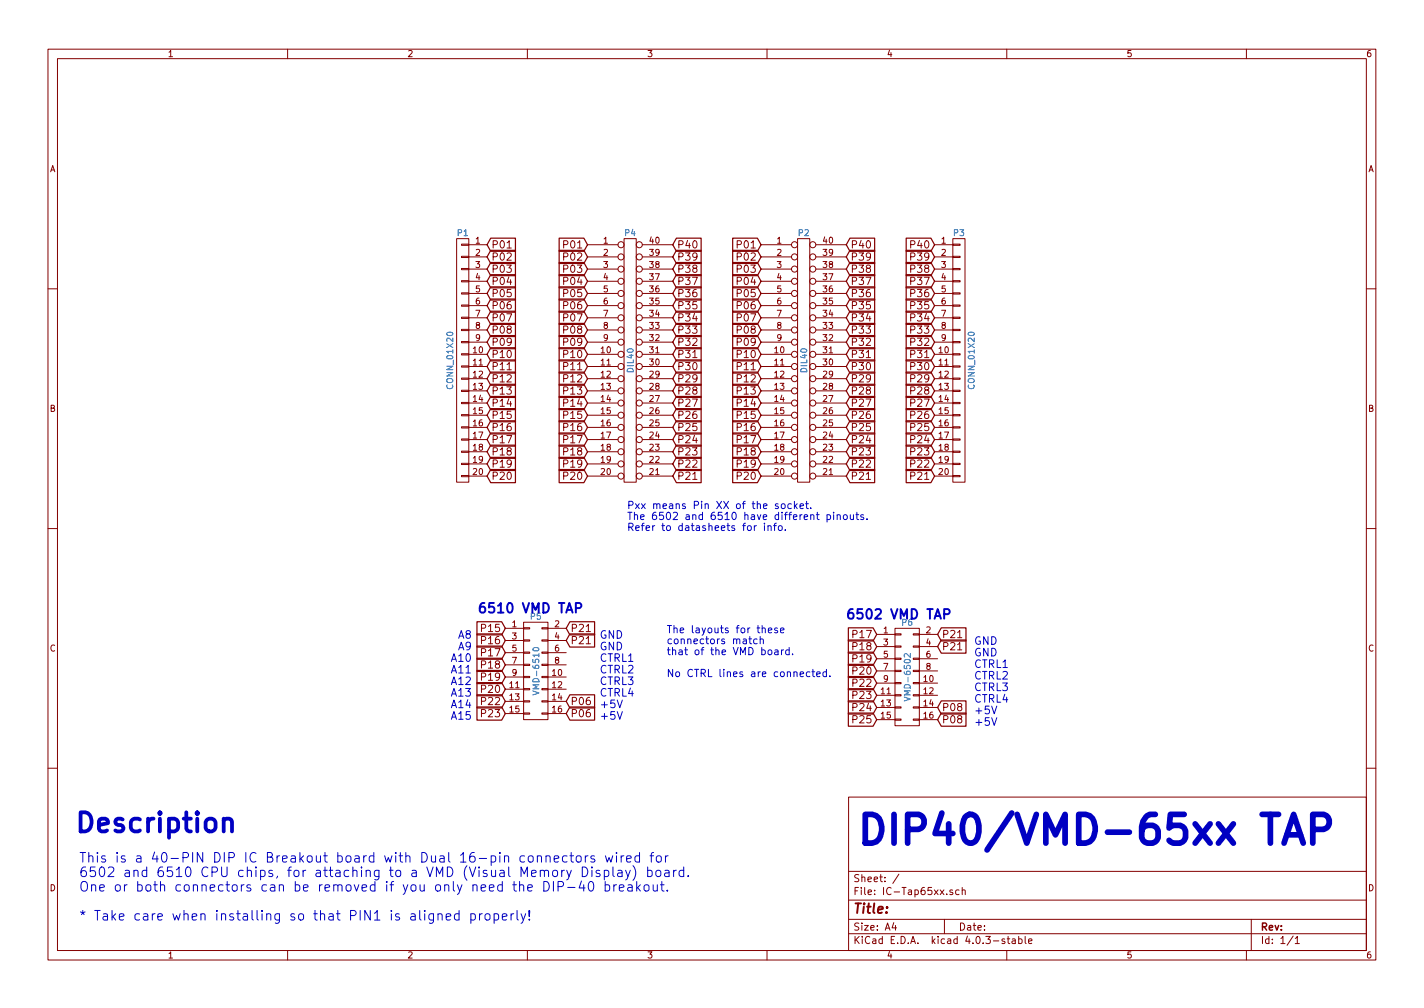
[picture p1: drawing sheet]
<svg xmlns="http://www.w3.org/2000/svg" width="297mm" height="210mm" viewBox="0 0 297 210" stroke-linecap="round" stroke-linejoin="round" font-family="sans-serif">
<g fill="none" stroke="#840000" stroke-width=".21">
<path d="M10 10.3h277v189.9h-277zM12 12.2h273v186.1h-273zM60 10.3v1.9M110 10.3v1.9M160 10.3v1.9M210 10.3v1.9M260 10.3v1.9M95.2 49.8h2.6v50.8h-2.6zM96.3 58.5h1.5v.3h-1.5zM96.3 56h1.5v.3h-1.5zM96.3 53.5h1.5v.2h-1.5zM96.3 50.9h1.5v.3h-1.5z"/>
<path d="M97.8 51h3.8M97.8 53.6h3.8M97.8 56.1h3.8M97.8 58.7h3.8M105.8 51.7h.9M122.6 51h6.3M122.6 53.6h6.3M122.6 56.1h6.3M122.6 58.7h6.3M130.2 49.8h2.5v50.8h-2.5zM134 51h6.3M134 53.6h6.3"/>
<path d="M134 56.1h6.3M134 58.7h6.3M158.7 51h6.4M158.7 53.6h6.4M158.7 56.1h6.4M158.7 58.7h6.4M166.4 49.8h2.5v50.8h-2.5zM170.2 51h6.3M170.2 53.6h6.3M170.2 56.1h6.3M170.2 58.7h6.3M194.9 51h3.9"/>
<path d="M194.9 53.6h3.9M194.9 56.1h3.9M194.9 58.7h3.9M198.8 49.8h2.5v50.8h-2.5zM198.8 58.5h1.5v.3h-1.5zM198.8 56h1.5v.3h-1.5zM198.8 53.5h1.5v.2h-1.5zM198.8 50.9h1.5v.3h-1.5zM10 60.2h2M96.3 78.9h1.5v.2h-1.5zM96.3 76.3h1.5v.3h-1.5zM96.3 73.8h1.5v.2h-1.5z"/>
<path d="M96.3 71.2h1.5v.3h-1.5zM96.3 68.7h1.5v.3h-1.5zM96.3 66.2h1.5v.2h-1.5zM96.3 63.6h1.5v.3h-1.5zM96.3 61.1h1.5v.2h-1.5zM97.8 61.2h3.8M97.8 63.7h3.8M97.8 66.3h3.8M97.8 68.8h3.8M97.8 71.4h3.8M97.8 73.9h3.8M97.8 76.4h3.8"/>
<path d="M97.8 79h3.8M105.8 77.1h.9M122.6 61.2h6.3M122.6 63.7h6.3M122.6 66.3h6.3M122.6 68.8h6.3M122.6 71.4h6.3M122.6 73.9h6.3M122.6 76.4h6.3M122.6 79h6.3M134 61.2h6.3M134 63.7h6.3"/>
<path d="M134 66.3h6.3M134 68.8h6.3M134 71.4h6.3M134 73.9h6.3M134 76.4h6.3M134 79h6.3M144.5 74.6h.9M158.7 61.2h6.4M158.7 63.7h6.4M158.7 66.3h6.4M158.7 68.8h6.4M158.7 71.4h6.4"/>
<path d="M158.7 73.9h6.4M158.7 76.4h6.4M158.7 79h6.4M170.2 61.2h6.3M170.2 63.7h6.3M170.2 66.3h6.3M170.2 68.8h6.3M170.2 71.4h6.3M170.2 73.9h6.3M170.2 76.4h6.3M170.2 79h6.3M180.7 74.6h.9"/>
<path d="M194.9 61.2h3.9M194.9 63.7h3.9M194.9 66.3h3.9M194.9 68.8h3.9M194.9 71.4h3.9M194.9 73.9h3.9M194.9 76.4h3.9M194.9 79h3.9M198.8 78.9h1.5v.2h-1.5zM198.8 76.3h1.5v.3h-1.5zM198.8 73.8h1.5v.2h-1.5zM198.8 71.2h1.5v.3h-1.5z"/>
<path d="M198.8 68.7h1.5v.3h-1.5zM198.8 66.2h1.5v.2h-1.5zM198.8 63.6h1.5v.3h-1.5zM198.8 61.1h1.5v.2h-1.5zM285 60.2h2M96.3 99.2h1.5v.2h-1.5zM96.3 96.6h1.5v.3h-1.5zM96.3 94.1h1.5v.3h-1.5zM96.3 91.6h1.5v.2h-1.5zM96.3 89h1.5v.3h-1.5zM96.3 86.5h1.5v.2h-1.5zM96.3 83.9h1.5v.3h-1.5z"/>
<path d="M96.3 81.4h1.5v.3h-1.5zM97.8 99.3h3.8M97.8 96.8h3.8M97.8 81.5h3.8M97.8 94.2h3.8M97.8 84.1h3.8M97.8 91.7h3.8M97.8 86.6h3.8M97.8 89.1h3.8M122.6 99.3h6.3M122.6 96.8h6.3M122.6 81.5h6.3"/>
<path d="M122.6 94.2h6.3M122.6 84.1h6.3M122.6 91.7h6.3M122.6 86.6h6.3M122.6 89.1h6.3M134 99.3h6.3M134 96.8h6.3M134 81.5h6.3M134 94.2h6.3M134 84.1h6.3M134 91.7h6.3M134 86.6h6.3"/>
<path d="M134 89.1h6.3M144.5 100h.9M158.7 99.3h6.4M158.7 96.8h6.4M158.7 81.5h6.4M158.7 94.2h6.4M158.7 84.1h6.4M158.7 91.7h6.4M158.7 86.6h6.4M158.7 89.1h6.4M170.2 99.3h6.3M170.2 96.8h6.3"/>
<path d="M170.2 81.5h6.3M170.2 94.2h6.3M170.2 84.1h6.3M170.2 91.7h6.3M170.2 86.6h6.3M170.2 89.1h6.3M180.7 100h.9M194.9 99.3h3.9M194.9 96.8h3.9M194.9 81.5h3.9M194.9 94.2h3.9M194.9 84.1h3.9"/>
<path d="M194.9 91.7h3.9M194.9 86.6h3.9M194.9 89.1h3.9M198.8 99.2h1.5v.2h-1.5zM198.8 96.6h1.5v.3h-1.5zM198.8 94.1h1.5v.3h-1.5zM198.8 91.6h1.5v.2h-1.5zM198.8 89h1.5v.3h-1.5zM198.8 86.5h1.5v.2h-1.5zM198.8 83.9h1.5v.3h-1.5zM198.8 81.4h1.5v.3h-1.5zM10 110.3h2"/>
<path d="M285 110.3h2M105.4 131.1h3.8M105.4 133.6h3.8M105.4 136.1h3.8M105.4 138.7h3.8M109.2 138.6h1.3v.2h-1.3zM109.2 136h1.3v.3h-1.3zM109.2 133.5h1.3v.2h-1.3zM109.2 130.9h1.3v.3h-1.3zM109.2 129.8h5.1v20.3h-5.1zM113 138.6h1.3v.2h-1.3zM113 136h1.3v.3h-1.3z"/>
<path d="M113 133.5h1.3v.2h-1.3zM113 130.9h1.3v.3h-1.3zM114.3 131.1h3.8M114.3 133.6h3.8M114.3 136.1h3.8M114.3 138.7h3.8M122.3 131.7h.9M122.3 134.3h.9M182.9 132.3h3.8M182.9 134.9h3.8M182.9 137.4h3.8M182.9 139.9h3.8"/>
<path d="M186.7 139.8h1.3v.3h-1.3zM186.7 137.3h1.3v.2h-1.3zM186.7 134.7h1.3v.3h-1.3zM186.7 132.2h1.3v.3h-1.3zM186.7 131.1h5.1v20.3h-5.1zM190.5 139.8h1.3v.3h-1.3zM190.5 137.3h1.3v.2h-1.3zM190.5 134.7h1.3v.3h-1.3zM190.5 132.2h1.3v.3h-1.3zM191.8 132.3h3.8M191.8 134.9h3.8M191.8 137.4h3.8"/>
<path d="M191.8 139.9h3.8M199.7 133h.9M199.7 135.6h.9M105.4 141.2h3.8M105.4 143.8h3.8M105.4 146.3h3.8M105.4 148.8h3.8M109.2 148.7h1.3v.3h-1.3zM109.2 146.2h1.3v.2h-1.3zM109.2 143.6h1.3v.3h-1.3zM109.2 141.1h1.3v.2h-1.3zM113 148.7h1.3v.3h-1.3z"/>
<path d="M113 146.2h1.3v.2h-1.3zM113 143.6h1.3v.3h-1.3zM113 141.1h1.3v.2h-1.3zM114.3 141.2h3.8M114.3 143.8h3.8M114.3 146.3h3.8M114.3 148.8h3.8M182.9 142.5h3.8M182.9 145h3.8M182.9 147.6h3.8M182.9 150.1h3.8M186.7 150h1.3v.2h-1.3z"/>
<path d="M186.7 147.4h1.3v.3h-1.3zM186.7 144.9h1.3v.3h-1.3zM186.7 142.4h1.3v.2h-1.3zM190.5 150h1.3v.2h-1.3zM190.5 147.4h1.3v.3h-1.3zM190.5 144.9h1.3v.3h-1.3zM190.5 142.4h1.3v.2h-1.3zM191.8 142.5h3.8M191.8 145h3.8M191.8 147.6h3.8M191.8 150.1h3.8M10 160.2h2"/>
<path d="M177 166.3h108v32h-108zM285 160.2h2M60 198.3v1.9M110 198.3v1.9M160 198.3v1.9M177 194.8h108M177 191.8h108M177 187.8h108M177 181.8h108M186.4 192.5l-.3 1h.9M186.8 193v1M187.5 182.3l-1.3 2"/>
<path d="M197 191.8v3M198.7 185.7l-.4-.1-.2 .2 .1 .2 .5 .2v.3h-.6M200.1 185.7l-.5-.1-.3 .3 .1 .6 .2 .1 .5-.1M200.7 185.7l.2-.1 .4 .1v.9M200.7 185.1v1.5M209.6 195.9l-.4-.1-.2 .2 .1 .3 .5 .1v.3h-.6M210 198.3v1.9M210.1 195.8h.5M210.3 195.3v1.3l.3 .2M211.2 195.9h.5l.1 .9M211.8 196.2l-.5 .1-.2 .2 .2 .3 .5-.1M212.5 195.9l.4-.1 .3 .3-.1 .6h-.6"/>
<path d="M212.5 195.3v1.5M213.8 195.3v1.3l.2 .2M214.6 196.3l.7-.1-.1-.3-.4-.1-.2 .2v.7h.6M260 198.3v1.9M261 191.8v6.5M269.7 195.2l-1.2 2M270.2 195.8l.4-.5v1.5M270.2 196.8h.8"/>
<circle cx="129.5" cy="56.1" r=".63"/>
<circle cx="129.5" cy="58.7" r=".63"/>
<circle cx="129.5" cy="51" r=".63"/>
<circle cx="129.5" cy="53.6" r=".63"/>
<circle cx="133.3" cy="56.1" r=".63"/>
<circle cx="133.3" cy="53.6" r=".63"/>
<circle cx="133.3" cy="58.7" r=".63"/>
<circle cx="133.3" cy="51" r=".63"/>
<circle cx="165.7" cy="53.6" r=".63"/>
<circle cx="165.7" cy="56.1" r=".63"/>
<circle cx="165.7" cy="58.7" r=".63"/>
<circle cx="165.7" cy="51" r=".63"/>
<circle cx="169.5" cy="56.1" r=".63"/>
<circle cx="169.5" cy="53.6" r=".63"/>
<circle cx="169.5" cy="51" r=".63"/>
<circle cx="169.5" cy="58.7" r=".63"/>
<circle cx="129.5" cy="66.3" r=".63"/>
<circle cx="129.5" cy="61.2" r=".63"/>
<circle cx="129.5" cy="71.4" r=".63"/>
<circle cx="129.5" cy="79" r=".63"/>
<circle cx="129.5" cy="68.8" r=".63"/>
<circle cx="129.5" cy="73.9" r=".63"/>
<circle cx="129.5" cy="63.7" r=".63"/>
<circle cx="129.5" cy="76.4" r=".63"/>
<circle cx="133.3" cy="79" r=".63"/>
<circle cx="133.3" cy="71.4" r=".63"/>
<circle cx="133.3" cy="61.2" r=".63"/>
<circle cx="133.3" cy="73.9" r=".63"/>
<circle cx="133.3" cy="68.8" r=".63"/>
<circle cx="133.3" cy="66.3" r=".63"/>
<circle cx="133.3" cy="63.7" r=".63"/>
<circle cx="133.3" cy="76.4" r=".63"/>
<circle cx="165.7" cy="79" r=".63"/>
<circle cx="165.7" cy="66.3" r=".63"/>
<circle cx="165.7" cy="76.4" r=".63"/>
<circle cx="165.7" cy="61.2" r=".63"/>
<circle cx="165.7" cy="71.4" r=".63"/>
<circle cx="165.7" cy="63.7" r=".63"/>
<circle cx="165.7" cy="68.8" r=".63"/>
<circle cx="165.7" cy="73.9" r=".63"/>
<circle cx="169.5" cy="61.2" r=".63"/>
<circle cx="169.5" cy="66.3" r=".63"/>
<circle cx="169.5" cy="63.7" r=".63"/>
<circle cx="169.5" cy="68.8" r=".63"/>
<circle cx="169.5" cy="79" r=".63"/>
<circle cx="169.5" cy="73.9" r=".63"/>
<circle cx="169.5" cy="71.4" r=".63"/>
<circle cx="169.5" cy="76.4" r=".63"/>
<circle cx="129.5" cy="91.7" r=".63"/>
<circle cx="129.5" cy="84.1" r=".63"/>
<circle cx="129.5" cy="99.3" r=".63"/>
<circle cx="129.5" cy="89.1" r=".63"/>
<circle cx="129.5" cy="81.5" r=".63"/>
<circle cx="129.5" cy="86.6" r=".63"/>
<circle cx="129.5" cy="96.8" r=".63"/>
<circle cx="129.5" cy="94.2" r=".63"/>
<circle cx="133.3" cy="96.8" r=".63"/>
<circle cx="133.3" cy="86.6" r=".63"/>
<circle cx="133.3" cy="94.2" r=".63"/>
<circle cx="133.3" cy="84.1" r=".63"/>
<circle cx="133.3" cy="89.1" r=".63"/>
<circle cx="133.3" cy="81.5" r=".63"/>
<circle cx="133.3" cy="99.3" r=".63"/>
<circle cx="133.3" cy="91.7" r=".63"/>
<circle cx="165.7" cy="89.1" r=".63"/>
<circle cx="165.7" cy="81.5" r=".63"/>
<circle cx="165.7" cy="84.1" r=".63"/>
<circle cx="165.7" cy="91.7" r=".63"/>
<circle cx="165.7" cy="86.6" r=".63"/>
<circle cx="165.7" cy="96.8" r=".63"/>
<circle cx="165.7" cy="99.3" r=".63"/>
<circle cx="165.7" cy="94.2" r=".63"/>
<circle cx="169.5" cy="86.6" r=".63"/>
<circle cx="169.5" cy="96.8" r=".63"/>
<circle cx="169.5" cy="84.1" r=".63"/>
<circle cx="169.5" cy="91.7" r=".63"/>
<circle cx="169.5" cy="81.5" r=".63"/>
<circle cx="169.5" cy="99.3" r=".63"/>
<circle cx="169.5" cy="89.1" r=".63"/>
<circle cx="169.5" cy="94.2" r=".63"/>
</g>
<g fill="none" stroke="#840000" stroke-width=".25">
<path d="M102.4 49.7h5.1v2.7h-5.1l-.8-1.4zM102.4 52.2h5.1v2.8h-5.1l-.8-1.4zM102.4 54.8h5.1v2.7h-5.1l-.8-1.4zM102.4 57.3h5.1v2.7h-5.1l-.8-1.3zM102.4 59.8h5.1v2.8h-5.1l-.8-1.4zM116.6 49.7h5.2l.8 1.3-.8 1.4h-5.2zM116.6 52.2h5.2l.8 1.4-.8 1.4h-5.2zM116.6 54.8h5.2l.8 1.3-.8 1.4h-5.2zM116.6 57.3h5.2l.8 1.4-.8 1.3h-5.2zM116.6 59.8h5.2l.8 1.4-.8 1.4h-5.2zM141.1 49.7h5.2v2.7h-5.2l-.8-1.4zM141.1 52.2h5.2v2.8h-5.2l-.8-1.4z"/>
<path d="M141.1 54.8h5.2v2.7h-5.2l-.8-1.4zM141.1 57.3h5.2v2.7h-5.2l-.8-1.3zM141.1 59.8h5.2v2.8h-5.2l-.8-1.4zM152.8 49.7h5.2l.7 1.3-.7 1.4h-5.2zM152.8 52.2h5.2l.7 1.4-.7 1.4h-5.2zM152.8 54.8h5.2l.7 1.3-.7 1.4h-5.2zM152.8 57.3h5.2l.7 1.4-.7 1.3h-5.2zM152.8 59.8h5.2l.7 1.4-.7 1.4h-5.2zM177.3 49.7h5.1v2.7h-5.1l-.8-1.4zM177.3 52.2h5.1v2.8h-5.1l-.8-1.4zM177.3 54.8h5.1v2.7h-5.1l-.8-1.4zM177.3 57.3h5.1v2.7h-5.1l-.8-1.3z"/>
<path d="M177.3 59.8h5.1v2.8h-5.1l-.8-1.4zM189 49.7h5.2l.7 1.3-.7 1.4h-5.2zM189 52.2h5.2l.7 1.4-.7 1.4h-5.2zM189 54.8h5.2l.7 1.3-.7 1.4h-5.2zM189 57.3h5.2l.7 1.4-.7 1.3h-5.2zM189 59.8h5.2l.7 1.4-.7 1.4h-5.2zM102.4 62.4h5.1v2.7h-5.1l-.8-1.4zM102.4 64.9h5.1v2.8h-5.1l-.8-1.4zM102.4 67.5h5.1v2.7h-5.1l-.8-1.4zM102.4 70h5.1v2.7h-5.1l-.8-1.3zM102.4 72.5h5.1v2.8h-5.1l-.8-1.4zM102.4 75.1h5.1v2.7h-5.1l-.8-1.4z"/>
<path d="M102.4 77.6h5.1v2.8h-5.1l-.8-1.4zM116.6 62.4h5.2l.8 1.3-.8 1.4h-5.2zM116.6 64.9h5.2l.8 1.4-.8 1.4h-5.2zM116.6 67.5h5.2l.8 1.3-.8 1.4h-5.2zM116.6 70h5.2l.8 1.4-.8 1.3h-5.2zM116.6 72.5h5.2l.8 1.4-.8 1.4h-5.2zM116.6 75.1h5.2l.8 1.3-.8 1.4h-5.2zM116.6 77.6h5.2l.8 1.4-.8 1.4h-5.2zM141.1 62.4h5.2v2.7h-5.2l-.8-1.4zM141.1 64.9h5.2v2.8h-5.2l-.8-1.4zM141.1 67.5h5.2v2.7h-5.2l-.8-1.4zM141.1 70h5.2v2.7h-5.2l-.8-1.3z"/>
<path d="M141.1 72.5h5.2v2.8h-5.2l-.8-1.4zM141.1 75.1h5.2v2.7h-5.2l-.8-1.4zM141.1 77.6h5.2v2.8h-5.2l-.8-1.4zM152.8 62.4h5.2l.7 1.3-.7 1.4h-5.2zM152.8 64.9h5.2l.7 1.4-.7 1.4h-5.2zM152.8 67.5h5.2l.7 1.3-.7 1.4h-5.2zM152.8 70h5.2l.7 1.4-.7 1.3h-5.2zM152.8 72.5h5.2l.7 1.4-.7 1.4h-5.2zM152.8 75.1h5.2l.7 1.3-.7 1.4h-5.2zM152.8 77.6h5.2l.7 1.4-.7 1.4h-5.2zM177.3 62.4h5.1v2.7h-5.1l-.8-1.4zM177.3 64.9h5.1v2.8h-5.1l-.8-1.4z"/>
<path d="M177.3 67.5h5.1v2.7h-5.1l-.8-1.4zM177.3 70h5.1v2.7h-5.1l-.8-1.3zM177.3 72.5h5.1v2.8h-5.1l-.8-1.4zM177.3 75.1h5.1v2.7h-5.1l-.8-1.4zM177.3 77.6h5.1v2.8h-5.1l-.8-1.4zM189 62.4h5.2l.7 1.3-.7 1.4h-5.2zM189 64.9h5.2l.7 1.4-.7 1.4h-5.2zM189 67.5h5.2l.7 1.3-.7 1.4h-5.2zM189 70h5.2l.7 1.4-.7 1.3h-5.2zM189 72.5h5.2l.7 1.4-.7 1.4h-5.2zM189 75.1h5.2l.7 1.3-.7 1.4h-5.2zM189 77.6h5.2l.7 1.4-.7 1.4h-5.2z"/>
<path d="M102.4 80.2h5.1v2.7h-5.1l-.8-1.4zM102.4 82.7h5.1v2.7h-5.1l-.8-1.3zM102.4 85.2h5.1v2.8h-5.1l-.8-1.4zM102.4 87.8h5.1v2.7h-5.1l-.8-1.4zM102.4 90.3h5.1v2.8h-5.1l-.8-1.4zM102.4 92.9h5.1v2.7h-5.1l-.8-1.4zM102.4 95.4h5.1v2.7h-5.1l-.8-1.3zM102.4 97.9h5.1v2.8h-5.1l-.8-1.4zM116.6 80.2h5.2l.8 1.3-.8 1.4h-5.2zM116.6 82.7h5.2l.8 1.4-.8 1.3h-5.2zM116.6 85.2h5.2l.8 1.4-.8 1.4h-5.2zM116.6 87.8h5.2l.8 1.3-.8 1.4h-5.2z"/>
<path d="M116.6 90.3h5.2l.8 1.4-.8 1.4h-5.2zM116.6 92.9h5.2l.8 1.3-.8 1.4h-5.2zM116.6 95.4h5.2l.8 1.4-.8 1.3h-5.2zM116.6 97.9h5.2l.8 1.4-.8 1.4h-5.2zM141.1 80.2h5.2v2.7h-5.2l-.8-1.4zM141.1 82.7h5.2v2.7h-5.2l-.8-1.3zM141.1 85.2h5.2v2.8h-5.2l-.8-1.4zM141.1 87.8h5.2v2.7h-5.2l-.8-1.4zM141.1 90.3h5.2v2.8h-5.2l-.8-1.4zM141.1 92.9h5.2v2.7h-5.2l-.8-1.4zM141.1 95.4h5.2v2.7h-5.2l-.8-1.3zM141.1 97.9h5.2v2.8h-5.2l-.8-1.4z"/>
<path d="M152.8 80.2h5.2l.7 1.3-.7 1.4h-5.2zM152.8 82.7h5.2l.7 1.4-.7 1.3h-5.2zM152.8 85.2h5.2l.7 1.4-.7 1.4h-5.2zM152.8 87.8h5.2l.7 1.3-.7 1.4h-5.2zM152.8 90.3h5.2l.7 1.4-.7 1.4h-5.2zM152.8 92.9h5.2l.7 1.3-.7 1.4h-5.2zM152.8 95.4h5.2l.7 1.4-.7 1.3h-5.2zM152.8 97.9h5.2l.7 1.4-.7 1.4h-5.2zM177.3 80.2h5.1v2.7h-5.1l-.8-1.4zM177.3 82.7h5.1v2.7h-5.1l-.8-1.3zM177.3 85.2h5.1v2.8h-5.1l-.8-1.4zM177.3 87.8h5.1v2.7h-5.1l-.8-1.4z"/>
<path d="M177.3 90.3h5.1v2.8h-5.1l-.8-1.4zM177.3 92.9h5.1v2.7h-5.1l-.8-1.4zM177.3 95.4h5.1v2.7h-5.1l-.8-1.3zM177.3 97.9h5.1v2.8h-5.1l-.8-1.4zM189 80.2h5.2l.7 1.3-.7 1.4h-5.2zM189 82.7h5.2l.7 1.4-.7 1.3h-5.2zM189 85.2h5.2l.7 1.4-.7 1.4h-5.2zM189 87.8h5.2l.7 1.3-.7 1.4h-5.2zM189 90.3h5.2l.7 1.4-.7 1.4h-5.2zM189 92.9h5.2l.7 1.3-.7 1.4h-5.2zM189 95.4h5.2l.7 1.4-.7 1.3h-5.2zM189 97.9h5.2l.7 1.4-.7 1.4h-5.2z"/>
<path d="M99.5 139.8h5.1l.8 1.4-.8 1.4h-5.1zM99.5 137.3h5.1l.8 1.4-.8 1.3h-5.1zM99.5 134.8h5.1l.8 1.3-.8 1.4h-5.1zM99.5 132.2h5.1l.8 1.4-.8 1.4h-5.1zM99.5 129.7h5.1l.8 1.4-.8 1.3h-5.1zM118.9 129.7h5.1v2.7h-5.1l-.8-1.3zM118.9 132.2h5.1v2.8h-5.1l-.8-1.4zM177 138.6h5.1l.8 1.3-.8 1.4h-5.1zM177 136h5.1l.8 1.4-.8 1.4h-5.1zM177 133.5h5.1l.8 1.4-.8 1.3h-5.1zM177 131h5.1l.8 1.3-.8 1.4h-5.1zM196.3 131h5.2v2.7h-5.2l-.7-1.4z"/>
<path d="M196.3 133.5h5.2v2.7h-5.2l-.7-1.3zM99.5 147.5h5.1l.8 1.3-.8 1.4h-5.1zM99.5 144.9h5.1l.8 1.4-.8 1.4h-5.1zM99.5 142.4h5.1l.8 1.4-.8 1.3h-5.1zM118.9 147.5h5.1v2.7h-5.1l-.8-1.4zM118.9 144.9h5.1v2.8h-5.1l-.8-1.4zM177 148.7h5.1l.8 1.4-.8 1.4h-5.1zM177 146.2h5.1l.8 1.4-.8 1.3h-5.1zM177 143.7h5.1l.8 1.3-.8 1.4h-5.1zM177 141.1h5.1l.8 1.4-.8 1.4h-5.1zM196.3 148.7h5.2v2.8h-5.2l-.7-1.4zM196.3 146.2h5.2v2.7h-5.2l-.7-1.3z"/>
</g>
<path d="M111.2 135.2a.76 .76 0 0 1 1.2 .3 .74 .74 0 0 1-1.2-.1zM189.9 136.3v.8l-.9-.8-.4 .3 .1 .5M111.2 144.1l1.2 .4-1.2 .5M188.6 145.4l1.3 .4-1.3 .4" fill="none" stroke="#008484" stroke-width=".21"/>
<path d="M120.1 126.8l1-.1a.55 .55 0 0 0 .2-.5 .55 .55 0 0 0-.4-.4h-.8v2M197 128.1l.9-.1a.55 .55 0 0 0 .2-.5 .55 .55 0 0 0-.4-.5h-.7v2.1" fill="none" stroke="#0000c2" stroke-width=".41"/>
<g fill="none" stroke="#0000c2" stroke-width=".21">
<path d="M157.8 109.6l-.4 .4M159.5 109.6v1.1M160.2 109.8l.1-.1a.36 .36 0 0 1 .6 .2v.8M160.2 109.6v1.1M161.4 109.6h.6M162 109.1l-.4 .3v1.3M162.3 105.2l-.3-.1-.3 .2 .1 .2 .5 .2v.3h-.6M162.5 109.7l.4-.1 .3 .4v.4l-.3 .3-.4-.1-.1-.2zM163 105.2l.3-.1 .4 .1 .1 .6-.2 .2-.3 .1-.3-.2zM163.8 110.5v.2M165.1 105.2l-.5-.1-.3 .3 .2 .6h.6M165.7 104.6v1.5"/>
<path d="M165.9 105.5l.4 .6M166.3 105.1l-.6 .6M166.9 105.6l.7-.2-.1-.2-.4-.1-.2 .2 .1 .7h.5M168 105.1h.6M168.2 104.6v1.3l.4 .2M169.1 105.9v.2M172.5 107.4h.4l.4 .3-.2 .6h-.6M172.5 107.4v1.5M173.9 106.9v.1M173.9 107.4v1M174.6 107.5l.1-.1a.36 .36 0 0 1 .6 .2v.8M174.6 107.4v1"/>
<path d="M176 107.5l.2-.1 .5 .1v.6l-.1 .2-.4 .1-.2-.2zM177.4 107.4v.9l.4 .1 .2-.2M178 107.4v1M178.5 107.4h.6M178.7 106.9v1.3l.4 .2M180.1 107.4h-.3l-.3 .2 .1 .2 .5 .1v.4h-.6M180.8 108.2v.2M156.4 132.8v1.3l.4 .2M157.9 133.3h-.4l-.3 .3 .2 .6h.5M158.6 133.4v-.1a.36 .36 0 0 1 .6 .2v.8M158.6 132.8v1.5M159 131.1h.1a.36 .36 0 0 1 .5 .1v.8"/>
<path d="M160.3 131.5l.7-.2-.1-.2-.4-.1-.2 .2 .1 .7h.5M160.3 135.7l.2-.1 .4 .1 .1 .6-.1 .2-.4 .1-.2-.2zM161.6 135.6h.6l.1 1M162.2 131.1l-.4-.1-.2 .2v.2l.6 .2v.3h-.6M162.3 135.9l-.7 .2a.3 .3 0 0 0 .2 .5l.5-.1M162.8 131.5l.8-.2-.1-.2-.5-.1-.2 .2 .1 .7h.6M163 135.6v1M163.4 135.6l-.4 .3M164.6 135.6h-.4l-.3 .3 .1 .6h.6M164.6 135v1.6M165.3 136.4v.2M169.6 139.6v1.3l.4 .2"/>
<path d="M172.4 139.6v1.5M168.9 140.2l-.4-.1-.3 .3 .2 .7h.5M169.4 140.1h.6M170.4 140.6l.7-.1-.1-.3-.4-.1-.2 .3v.7h.6M172.4 140.2l-.4-.1-.3 .3 .1 .7h.6M173.1 141v.1M113.9 178.7l.1-.1a.5 .5 0 0 1 .8 .2v1M113.9 178.5v1.3M115.6 179.2l1-.2-.1-.4-.6-.1-.3 .3 .1 .9h.8M118.3 178.6a.68 .68 0 0 0-.9 .1v.9l.3 .2 .6-.1M118.9 178.5h.7M119.2 177.8v1.7l.4 .3"/>
<path d="M120.3 178.7l.3-.2a.49 .49 0 0 1 .6 .4v.5a.54 .54 0 0 1-.5 .4 .54 .54 0 0 1-.5-.4zM122.1 178.5v1.3M122.7 178.5l-.4 .1-.2 .3M124 178.6l-.5-.1-.3 .3 .1 .3 .7 .2v.4h-.8M126.3 178.5l.4 1.3 .4-.9 .3 .9 .4-1.3M128.6 177.8v.2M128.6 178.5v1.3M129.6 178.5v1.3M130.1 178.5l-.4 .1-.1 .3M130.7 179.2l1-.2-.1-.4-.6-.1-.3 .3 .1 .9h.8M133.4 178.6a.68 .68 0 0 0-.9 .1v.9l.3 .2 .6-.1M133.4 177.8v2"/>
<path d="M135.6 178.5h.7M136.3 177.8l-.3 .1-.1 .2v1.7M137 178.7l.3-.2a.49 .49 0 0 1 .6 .4v.5a.54 .54 0 0 1-.5 .4 .54 .54 0 0 1-.5-.4zM138.8 178.5v1.3M139.4 178.5l-.4 .1-.2 .3M91.4 190.8l.1-.1a.5 .5 0 0 1 .7 .2v1M91.4 190.6v1.3M93.1 191.3l.9-.2-.1-.4-.6-.1-.2 .3 .1 .9h.7M95.8 190.7a.68 .68 0 0 0-.9 .1v.9l.3 .2 .6-.1M95.8 189.9v2M98.2 190.7l.6-.1 .3 .2v.9a.67 .67 0 0 1-.9 .1M98.2 190.6v2"/>
<path d="M100 190.6v1.3M100.6 190.6l-.4 .1-.2 .3M101.3 190.8l.2-.2a.49 .49 0 0 1 .7 .4v.5a.54 .54 0 0 1-.5 .4 .54 .54 0 0 1-.5-.4zM103.1 190.7l.5-.1 .3 .2v.9a.67 .67 0 0 1-.8 .1M103.1 190.6v2M104.8 191.3l.9-.2-.1-.4-.5-.1-.3 .3 .1 .9h.7M106.6 190.6v1.3M107.2 190.6l-.4 .1-.2 .3M107.8 189.9v1.7l.3 .3M108.7 190.6l.5 1.3M109.7 190.6l-.7 1.8-.3 .2M110.4 191.7v.2"/>
<path d="M110.4 189.9v1.3M113.4 183.9a1.01 1.01 0 0 1 1.2 1 1.01 1.01 0 0 1-1.2 1zM115.4 183.9v2M116.4 184.9l.9-.1a.55 .55 0 0 0 .3-.5 .55 .55 0 0 0-.4-.4h-.8v2M118.4 185.1h1.5M119.2 181.5l-.7 1.8-.3 .2M121.3 183.8l-.5 1.4h1.2M121.5 180.8a1.01 1.01 0 0 1 1.1 1 1.01 1.01 0 0 1-1.1 1zM121.8 184.6v1.3M123 184a.47 .47 0 0 1 .7 .2l.2 .9-.2 .6-.3 .2a1.08 1.08 0 0 1-.5-1.8zM123.5 180.8v.2M123.5 181.5v1.3"/>
<path d="M125.1 181.6l-.5-.1-.3 .3 .1 .3 .7 .2v.4h-.8M126.1 181.6l.5-.1 .3 .2v1a.67 .67 0 0 1-.8 0M126.1 181.5v2M126.2 184.6h.6l.3 .1v1a.67 .67 0 0 1-.9 .1M126.2 183.9v2M127.9 180.8v1.8l.2 .2M128 184.6v1.3M128.6 184.6h-.4l-.2 .3M128.9 181.6h.8l.1 1.2M129.2 185.2l.9-.2-.1-.4h-.5l-.3 .2 .1 1h.7M129.8 182l-.7 .1a.39 .39 0 0 0-.3 .4 .39 .39 0 0 0 .3 .3l.7-.1M130.5 181.5l.5 1.3"/>
<path d="M131 184.6h.8l.1 1.3M131.5 181.5l-.7 1.8-.3 .2M131.9 185l-.7 .1a.39 .39 0 0 0-.3 .4 .39 .39 0 0 0 .3 .4l.7-.1M132 180.6a2.26 2.26 0 0 1 0 3M132.8 183.9v2M133 185.1l.6 .8M133.6 184.6l-.8 .7M134.4 184.7l.3-.1a.49 .49 0 0 1 .7 .3v.6a.54 .54 0 0 1-.5 .4 .54 .54 0 0 1-.6-.4zM135.1 181.6l.6-.1 .3 .2v1a.67 .67 0 0 1-.9 0M135.1 180.8v2M136.2 184.6l.1 1.2 .5 .1 .3-.2M136.9 181.7l.3-.2a.49 .49 0 0 1 .6 .4v.6a.54 .54 0 0 1-.5 .4 .54 .54 0 0 1-.5-.4z"/>
<path d="M137.1 184.6v1.3M137.8 184.6h.7M138 183.9v1.7l.5 .3M138.7 181.6h.8l.1 1.2M139.2 185.7v.2M139.6 182l-.7 .1a.39 .39 0 0 0-.3 .4 .39 .39 0 0 0 .3 .3l.7-.1M140.5 181.5v1.3M141.1 181.5l-.4 .1-.2 .3M142.6 181.6a.68 .68 0 0 0-.8 .1v1l.2 .1 .6-.1M142.6 180.8v2M143.6 182.7v.1"/>
</g>
<path d="M263.3 169.9h3.4M267.8 175.9l2-6 2.1 6M268.4 174.1h2.9M273.8 173h2.3a1.62 1.62 0 0 0 1.2-1.6 1.62 1.62 0 0 0-1.2-1.5h-2.3v6" fill="none" stroke="#0000c2" stroke-width="1.2"/>
<path d="M46.7 171.1a1.01 1.01 0 0 1 1.7 .2v2.1" fill="none" stroke="#0000c2" stroke-width=".79"/>
<text font-size="8.3" fill="#0000c2" x="179.1" y="176.1">DIP40/VMD-65xx TAP</text>
<text font-size="5.6" fill="#0000c2" x="15.9" y="173.6">Description</text>
<g font-size="2.8" fill="#0000c2">
<text x="99.7" y="127.9">6510 VMD TAP</text>
<text x="176.5" y="129.2">6502 VMD TAP</text>
<text x="16.5" y="179.9">This is a 40-PIN DIP IC Breakout board with Dual 16-pin connectors wired for</text>
<text x="16.5" y="183">6502 and 6510 CPU chips, for attaching to a VMD (Visual Memory Display) board.</text>
<text x="16.5" y="186">One or both connectors can be removed if you only need the DIP-40 breakout.</text>
<text x="16.5" y="192">* Take care when installing so that PIN1 is aligned properly!</text>
</g>
<text font-size="2.8" fill="#840000" x="178" y="190.5">Title:</text>
<g font-size="2.2" fill="#0000c2">
<text x="95.6" y="133.2">A8</text>
<text x="95.6" y="135.6">A9</text>
<text x="125.1" y="133.2">GND</text>
<text x="125.1" y="135.6">GND</text>
<text x="203.2" y="134.5">GND</text>
<text x="203.2" y="136.9">GND</text>
<text x="94.3" y="138">A10</text>
<text x="94.3" y="140.5">A11</text>
<text x="94.3" y="142.9">A12</text>
<text x="125.1" y="138">CTRL1</text>
<text x="125.1" y="140.5">CTRL2</text>
<text x="125.1" y="142.9">CTRL3</text>
<text x="203.2" y="139.3">CTRL1</text>
<text x="203.2" y="141.7">CTRL2</text>
<text x="94.3" y="145.3">A13</text>
<text x="94.3" y="147.7">A14</text>
<text x="125.1" y="145.3">CTRL4</text>
<text x="125.1" y="147.7">+5V</text>
<text x="203.2" y="144.1">CTRL3</text>
<text x="203.2" y="146.6">CTRL4</text>
<text x="203.2" y="149">+5V</text>
<text x="94.3" y="150.1">A15</text>
<text x="125.1" y="150.1">+5V</text>
<text x="203.2" y="151.4">+5V</text>
</g>
<g font-size="2.1" fill="#840000">
<text x="102.5" y="51.8">P01</text>
<text x="117.9" y="51.8">P01</text>
<text x="141.2" y="51.8">P40</text>
<text x="154.1" y="51.8">P01</text>
<text x="177.4" y="51.8">P40</text>
<text x="190.2" y="51.8">P40</text>
<text x="102.5" y="54.4">P02</text>
<text x="102.5" y="56.9">P03</text>
<text x="102.5" y="59.4">P04</text>
<text x="117.9" y="54.4">P02</text>
<text x="117.9" y="56.9">P03</text>
<text x="117.9" y="59.4">P04</text>
<text x="141.2" y="54.4">P39</text>
<text x="141.2" y="56.9">P38</text>
<text x="141.2" y="59.4">P37</text>
<text x="154.1" y="54.4">P02</text>
<text x="154.1" y="56.9">P03</text>
<text x="154.1" y="59.4">P04</text>
<text x="177.4" y="54.4">P39</text>
<text x="177.4" y="56.9">P38</text>
<text x="177.4" y="59.4">P37</text>
<text x="190.2" y="54.4">P39</text>
<text x="190.2" y="56.9">P38</text>
<text x="190.2" y="59.4">P37</text>
<text x="102.5" y="62">P05</text>
<text x="102.5" y="64.5">P06</text>
<text x="117.9" y="62">P05</text>
<text x="117.9" y="64.5">P06</text>
<text x="141.2" y="62">P36</text>
<text x="141.2" y="64.5">P35</text>
<text x="154.1" y="62">P05</text>
<text x="154.1" y="64.5">P06</text>
<text x="177.4" y="62">P36</text>
<text x="177.4" y="64.5">P35</text>
<text x="190.2" y="62">P36</text>
<text x="190.2" y="64.5">P35</text>
<text x="102.5" y="67.1">P07</text>
<text x="102.5" y="69.6">P08</text>
<text x="117.9" y="67.1">P07</text>
<text x="117.9" y="69.6">P08</text>
<text x="141.2" y="67.1">P34</text>
<text x="141.2" y="69.6">P33</text>
<text x="154.1" y="67.1">P07</text>
<text x="154.1" y="69.6">P08</text>
<text x="177.4" y="67.1">P34</text>
<text x="177.4" y="69.6">P33</text>
<text x="190.2" y="67.1">P34</text>
<text x="190.2" y="69.6">P33</text>
<text x="102.5" y="72.1">P09</text>
<text x="102.5" y="74.7">P10</text>
<text x="102.5" y="77.2">P11</text>
<text x="117.9" y="72.1">P09</text>
<text x="117.9" y="74.7">P10</text>
<text x="117.9" y="77.2">P11</text>
<text x="141.2" y="72.1">P32</text>
<text x="141.2" y="74.7">P31</text>
<text x="141.2" y="77.2">P30</text>
<text x="154.1" y="72.1">P09</text>
<text x="154.1" y="74.7">P10</text>
<text x="154.1" y="77.2">P11</text>
<text x="177.4" y="72.1">P32</text>
<text x="177.4" y="74.7">P31</text>
<text x="177.4" y="77.2">P30</text>
<text x="190.2" y="72.1">P32</text>
<text x="190.2" y="74.7">P31</text>
<text x="190.2" y="77.2">P30</text>
<text x="102.5" y="79.8">P12</text>
<text x="102.5" y="82.3">P13</text>
<text x="117.9" y="79.8">P12</text>
<text x="117.9" y="82.3">P13</text>
<text x="141.2" y="79.8">P29</text>
<text x="141.2" y="82.3">P28</text>
<text x="154.1" y="79.8">P12</text>
<text x="154.1" y="82.3">P13</text>
<text x="177.4" y="79.8">P29</text>
<text x="177.4" y="82.3">P28</text>
<text x="190.2" y="79.8">P29</text>
<text x="190.2" y="82.3">P28</text>
<text x="102.5" y="84.8">P14</text>
<text x="102.5" y="87.4">P15</text>
<text x="102.5" y="89.9">P16</text>
<text x="117.9" y="84.8">P14</text>
<text x="117.9" y="87.4">P15</text>
<text x="117.9" y="89.9">P16</text>
<text x="141.2" y="84.8">P27</text>
<text x="141.2" y="87.4">P26</text>
<text x="141.2" y="89.9">P25</text>
<text x="154.1" y="84.8">P14</text>
<text x="154.1" y="87.4">P15</text>
<text x="154.1" y="89.9">P16</text>
<text x="177.4" y="84.8">P27</text>
<text x="177.4" y="87.4">P26</text>
<text x="177.4" y="89.9">P25</text>
<text x="190.2" y="84.8">P27</text>
<text x="190.2" y="87.4">P26</text>
<text x="190.2" y="89.9">P25</text>
<text x="102.5" y="92.5">P17</text>
<text x="102.5" y="95">P18</text>
<text x="117.9" y="92.5">P17</text>
<text x="117.9" y="95">P18</text>
<text x="141.2" y="92.5">P24</text>
<text x="141.2" y="95">P23</text>
<text x="154.1" y="92.5">P17</text>
<text x="154.1" y="95">P18</text>
<text x="177.4" y="92.5">P24</text>
<text x="177.4" y="95">P23</text>
<text x="190.2" y="92.5">P24</text>
<text x="190.2" y="95">P23</text>
<text x="102.5" y="97.5">P19</text>
<text x="102.5" y="100.1">P20</text>
<text x="117.9" y="97.5">P19</text>
<text x="117.9" y="100.1">P20</text>
<text x="141.2" y="97.5">P22</text>
<text x="141.2" y="100.1">P21</text>
<text x="154.1" y="97.5">P19</text>
<text x="154.1" y="100.1">P20</text>
<text x="177.4" y="97.5">P22</text>
<text x="177.4" y="100.1">P21</text>
<text x="190.2" y="97.5">P22</text>
<text x="190.2" y="100.1">P21</text>
<text x="100.7" y="131.8">P15</text>
<text x="119" y="131.8">P21</text>
<text x="100.7" y="136.9">P17</text>
<text x="100.7" y="134.4">P16</text>
<text x="119" y="134.4">P21</text>
<text x="178.2" y="135.6">P18</text>
<text x="178.2" y="133.1">P17</text>
<text x="196.5" y="133.1">P21</text>
<text x="196.5" y="135.6">P21</text>
<text x="100.7" y="142">P19</text>
<text x="100.7" y="139.4">P18</text>
<text x="178.2" y="143.3">P22</text>
<text x="178.2" y="140.7">P20</text>
<text x="178.2" y="138.2">P19</text>
<text x="100.7" y="149.6">P23</text>
<text x="100.7" y="147.1">P22</text>
<text x="100.7" y="144.5">P20</text>
<text x="119" y="149.6">P06</text>
<text x="119" y="147.1">P06</text>
<text x="178.2" y="148.3">P24</text>
<text x="178.2" y="145.8">P23</text>
<text x="196.5" y="148.3">P08</text>
<text x="178.2" y="150.9">P25</text>
<text x="196.5" y="150.9">P08</text>
<text x="178" y="184">Sheet: /</text>
<text x="178" y="186.7">File: IC-Tap65xx.sch</text>
<text x="178" y="196.9">KiCad E.D.A. kicad 4.0.3-stable</text>
<text x="178" y="194.1">Size: A4</text>
<text x="200" y="194.1">Date:</text>
<text x="263" y="194.1">Rev:</text>
<text x="263" y="196.9">Id: 1/1</text>
</g>
<g font-size="2.1" fill="#0000c2">
<text x="130.8" y="106.2">Pxx means Pin XX of the socket.</text>
<text x="130.8" y="108.5">The 6502 and 6510 have different pinouts.</text>
<text x="130.8" y="110.7">Refer to datasheets for info.</text>
<text x="139.1" y="132.1">The layouts for these</text>
<text x="139.1" y="134.4">connectors match</text>
<text x="139.1" y="136.6">that of the VMD board.</text>
<text x="139.1" y="141.2">No CTRL lines are connected.</text>
</g>
<g font-size="1.8" fill="#840000">
<text x="35" y="11.9">1</text>
<text x="85" y="11.9">2</text>
<text x="135" y="11.9">3</text>
<text x="185" y="11.9">4</text>
<text x="235" y="11.9">5</text>
<text x="285" y="11.9">6</text>
<text x="10.4" y="35.9">A</text>
<text x="285.4" y="35.9">A</text>
<text x="99.2" y="50.8">1</text>
<text x="99.2" y="53.3">2</text>
<text x="125.9" y="50.8">1</text>
<text x="125.9" y="53.3">2</text>
<text x="135.6" y="50.8">40</text>
<text x="135.6" y="53.3">39</text>
<text x="162.1" y="50.8">1</text>
<text x="162.1" y="53.3">2</text>
<text x="171.8" y="50.8">40</text>
<text x="171.8" y="53.3">39</text>
<text x="196.4" y="50.8">1</text>
<text x="196.4" y="53.3">2</text>
<text x="99.2" y="55.9">3</text>
<text x="99.2" y="58.4">4</text>
<text x="125.9" y="55.9">3</text>
<text x="125.9" y="58.4">4</text>
<text x="135.6" y="58.4">37</text>
<text x="135.6" y="55.9">38</text>
<text x="162.1" y="55.9">3</text>
<text x="162.1" y="58.4">4</text>
<text x="171.8" y="58.4">37</text>
<text x="171.8" y="55.9">38</text>
<text x="196.4" y="55.9">3</text>
<text x="196.4" y="58.4">4</text>
<text x="99.2" y="61">5</text>
<text x="99.2" y="63.5">6</text>
<text x="125.9" y="61">5</text>
<text x="125.9" y="63.5">6</text>
<text x="135.6" y="63.5">35</text>
<text x="135.6" y="61">36</text>
<text x="162.1" y="61">5</text>
<text x="162.1" y="63.5">6</text>
<text x="171.8" y="63.5">35</text>
<text x="171.8" y="61">36</text>
<text x="196.4" y="61">5</text>
<text x="196.4" y="63.5">6</text>
<text x="99.2" y="66">7</text>
<text x="99.2" y="68.6">8</text>
<text x="99.2" y="71.1">9</text>
<text x="125.9" y="66">7</text>
<text x="125.9" y="68.6">8</text>
<text x="125.9" y="71.1">9</text>
<text x="135.6" y="71.1">32</text>
<text x="135.6" y="68.6">33</text>
<text x="135.6" y="66">34</text>
<text x="162.1" y="66">7</text>
<text x="162.1" y="68.6">8</text>
<text x="162.1" y="71.1">9</text>
<text x="171.8" y="71.1">32</text>
<text x="171.8" y="68.6">33</text>
<text x="171.8" y="66">34</text>
<text x="196.4" y="66">7</text>
<text x="196.4" y="68.6">8</text>
<text x="196.4" y="71.1">9</text>
<text x="98.7" y="73.7">10</text>
<text x="98.7" y="76.2">11</text>
<text x="125.4" y="73.7">10</text>
<text x="125.4" y="76.2">11</text>
<text x="135.6" y="76.2">30</text>
<text x="135.6" y="73.7">31</text>
<text x="161.6" y="73.7">10</text>
<text x="161.6" y="76.2">11</text>
<text x="171.8" y="76.2">30</text>
<text x="171.8" y="73.7">31</text>
<text x="195.9" y="73.7">10</text>
<text x="195.9" y="76.2">11</text>
<text x="98.7" y="78.7">12</text>
<text x="98.7" y="81.3">13</text>
<text x="98.7" y="83.8">14</text>
<text x="125.4" y="78.7">12</text>
<text x="125.4" y="81.3">13</text>
<text x="125.4" y="83.8">14</text>
<text x="135.6" y="83.8">27</text>
<text x="135.6" y="81.3">28</text>
<text x="135.6" y="78.7">29</text>
<text x="161.6" y="78.7">12</text>
<text x="161.6" y="81.3">13</text>
<text x="161.6" y="83.8">14</text>
<text x="171.8" y="83.8">27</text>
<text x="171.8" y="81.3">28</text>
<text x="171.8" y="78.7">29</text>
<text x="195.9" y="78.7">12</text>
<text x="195.9" y="81.3">13</text>
<text x="195.9" y="83.8">14</text>
<text x="10.4" y="85.9">B</text>
<text x="98.7" y="86.4">15</text>
<text x="98.7" y="88.9">16</text>
<text x="125.4" y="86.4">15</text>
<text x="125.4" y="88.9">16</text>
<text x="135.6" y="88.9">25</text>
<text x="135.6" y="86.4">26</text>
<text x="161.6" y="86.4">15</text>
<text x="161.6" y="88.9">16</text>
<text x="171.8" y="88.9">25</text>
<text x="171.8" y="86.4">26</text>
<text x="195.9" y="86.4">15</text>
<text x="195.9" y="88.9">16</text>
<text x="285.4" y="85.9">B</text>
<text x="98.7" y="91.4">17</text>
<text x="98.7" y="94">18</text>
<text x="125.4" y="91.4">17</text>
<text x="125.4" y="94">18</text>
<text x="135.6" y="94">23</text>
<text x="135.6" y="91.4">24</text>
<text x="161.6" y="91.4">17</text>
<text x="161.6" y="94">18</text>
<text x="171.8" y="94">23</text>
<text x="171.8" y="91.4">24</text>
<text x="195.9" y="91.4">17</text>
<text x="195.9" y="94">18</text>
<text x="98.7" y="99.1">20</text>
<text x="98.7" y="96.5">19</text>
<text x="125.4" y="99.1">20</text>
<text x="125.4" y="96.5">19</text>
<text x="135.6" y="99.1">21</text>
<text x="135.6" y="96.5">22</text>
<text x="161.6" y="99.1">20</text>
<text x="161.6" y="96.5">19</text>
<text x="171.8" y="99.1">21</text>
<text x="171.8" y="96.5">22</text>
<text x="195.9" y="99.1">20</text>
<text x="195.9" y="96.5">19</text>
<text x="106.8" y="130.8">1</text>
<text x="115.7" y="130.8">2</text>
<text x="10.4" y="135.9">C</text>
<text x="106.8" y="133.3">3</text>
<text x="106.8" y="135.9">5</text>
<text x="115.7" y="133.3">4</text>
<text x="115.7" y="135.9">6</text>
<text x="184.3" y="132.1">1</text>
<text x="184.3" y="134.6">3</text>
<text x="184.3" y="137.2">5</text>
<text x="193.2" y="132.1">2</text>
<text x="193.2" y="134.6">4</text>
<text x="193.2" y="137.2">6</text>
<text x="285.4" y="135.9">C</text>
<text x="106.3" y="143.5">11</text>
<text x="106.8" y="138.4">7</text>
<text x="106.8" y="141">9</text>
<text x="115.2" y="141">10</text>
<text x="115.2" y="143.5">12</text>
<text x="115.7" y="138.4">8</text>
<text x="184.3" y="139.7">7</text>
<text x="184.3" y="142.2">9</text>
<text x="192.7" y="142.2">10</text>
<text x="193.2" y="139.7">8</text>
<text x="106.3" y="146">13</text>
<text x="106.3" y="148.6">15</text>
<text x="115.2" y="146">14</text>
<text x="115.2" y="148.6">16</text>
<text x="183.8" y="144.8">11</text>
<text x="183.8" y="147.3">13</text>
<text x="183.8" y="149.9">15</text>
<text x="192.7" y="144.8">12</text>
<text x="192.7" y="147.3">14</text>
<text x="192.7" y="149.9">16</text>
<text x="10.4" y="185.9">D</text>
<text x="285.4" y="185.9">D</text>
<text x="35" y="199.9">1</text>
<text x="85" y="199.9">2</text>
<text x="135" y="199.9">3</text>
<text x="185" y="199.9">4</text>
<text x="235" y="199.9">5</text>
<text x="285" y="199.9">6</text>
</g>
<g font-size="1.8" fill="#008484">
<text x="95.5" y="49.2">P1</text>
<text x="130.4" y="49.2">P4</text>
<text x="166.6" y="49.2">P2</text>
<text x="199" y="49.2">P3</text>
<text x="132.2" y="77.6" transform="rotate(-90 132.2 77.6)">DIL40</text>
<text x="168.4" y="77.6" transform="rotate(-90 168.4 77.6)">DIL40</text>
<text x="94.5" y="80.8" transform="rotate(-90 94.5 80.8)">CONN_01X20</text>
<text x="203.3" y="80.8" transform="rotate(-90 203.3 80.8)">CONN_01X20</text>
<text x="110.7" y="129.2">P5</text>
<text x="188.2" y="130.5">P6</text>
<text x="112.5" y="144.2" transform="rotate(-90 112.5 144.2)">VMD-6510</text>
<text x="189.9" y="145.4" transform="rotate(-90 189.9 145.4)">VMD-6502</text>
</g>
</svg>
